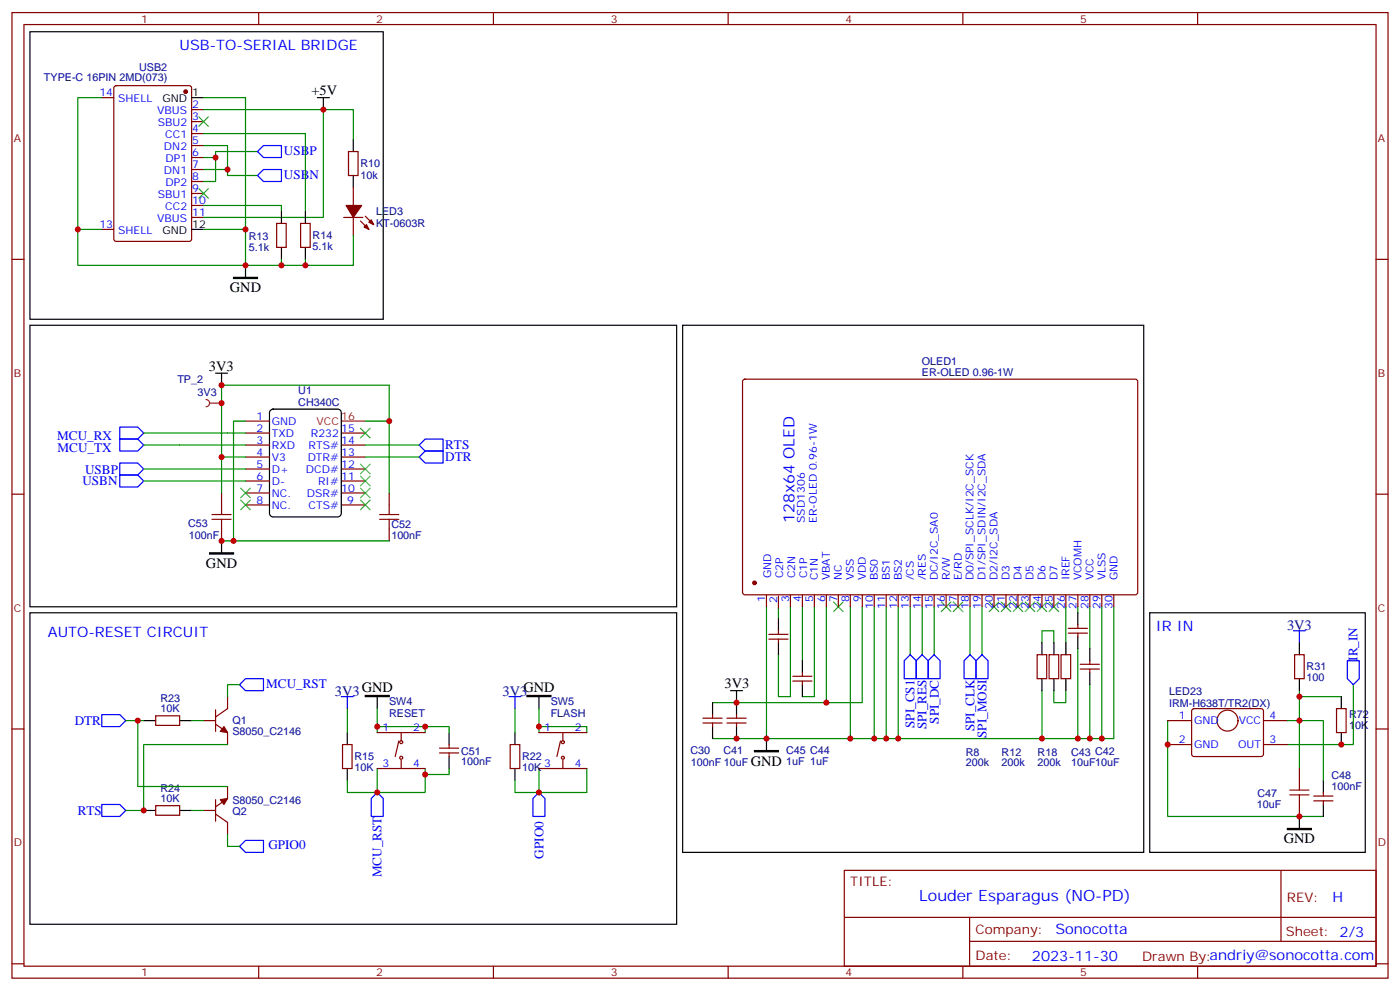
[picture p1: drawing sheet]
<svg xmlns="http://www.w3.org/2000/svg" width="412mm" height="292mm" viewBox="0 0 412 292" stroke-linecap="round" stroke-linejoin="round" font-family="sans-serif">
<g fill="none" stroke="#870000" stroke-width=".35">
<path d="M3.5 3.7h405.4v284.3h-405.4zM7.1 7.2h398.2v277.3h-398.2zM76.2 3.7v3.5M145.3 3.7v3.5M214.5 3.7v3.5M283.6 3.7v3.5M352.8 3.7v3.5M3.5 76.4h3.6M405.3 76.4h3.6M3.5 145.5h3.6M405.3 145.5h3.6M3.5 214.7h3.6"/>
<path d="M405.3 214.7h3.6M248.7 256.3h156.6v28.2h-156.6zM377.3 256.3v20.9M248.7 270.1h156.5M285.6 277.2h119.6M285.6 270.1v14.2M3.5 283.8h3.6M76.2 284.5v3.5M145.3 284.5v3.5M214.5 284.5v3.5M283.6 284.5v3.5M352.8 284.5v3.5"/>
<path d="M405.3 283.8h3.6"/>
</g>
<path d="M60.7 117.7a1.06 1.06 0 0 1 1 1 1.06 1.06 0 0 1-1 1.1M61.7 118.7h3.6" fill="none" stroke="#8c2424" stroke-width=".35"/>
<circle cx="65.3" cy="118.7" r=".18" fill="#8c2424"/>
<g fill="none" stroke="#008700" stroke-width=".35">
<path d="M30 28.8h-7.1v38.8h7.1M60 28.8h12.3v38.8M60 32.3h35.2v31.7h-35.2M60 39.3h30v23M95.2 32.3h8.9v8.8M60 42.9h7v8.8h8.8M60 46.4h3.5M60 49.9h7M75.8 44.6h-12.3v8.8h-3.5M22.9 67.6v10.5h49.4v-10.5h-12.3M60 60.5h22.9v1.8M82.9 76.4v1.7h-10.6"/>
<path d="M90 76.4v1.7h-7.1M104.1 69.3v8.8h-14.1M42.3 127.5h30M42.3 131.1h30M42.3 138.1h30M65.3 134.6v10.6M72.3 124h-3.5v35.3M107.6 124h7.1v-10.6h-49.4v21.2h7M107.6 131.1h15.9M107.6 134.6h15.9M114.7 124v21.2M42.3 141.6h30"/>
<path d="M65.3 159.3h49.4M225.8 178.7v38.8h102.3v-38.8M229.3 179v3.2M232.8 178.7v26.4h-3.5v-12.3M236.4 178.7v15.9M239.9 178.7v26.4h-3.5M243.4 178.7v28.2h-33.5M250.5 178.7v38.8M254 178.7v28.2h-10.6M257.5 178.7v38.8M261.1 178.7v38.8M264.6 178.7v38.8"/>
<path d="M268.1 178.7v14.1M271.6 178.7v14.1M275.2 178.7v14.1M285.8 178.7v14.1M289.3 178.7v14.1M314 178.7v10.6M317.5 178.7v1.7M321 178.7v12.3M324.6 178.7v38.8M306.9 189.3v-3.6h3.5v3.6M317.5 191v26.5M37 212.2h5.3"/>
<path d="M40.6 212.2v19.4h26.4M56.4 212.2h3.6M67 219.3h-24.7v19.4h-5.3M70.6 201.6h-3.6v3.5M102.3 208.7v7M111.1 214h14.1v1.7M111.1 208.7v7M125.2 214h7.1v1.7M151.7 208.7v7M158.7 214h14.2v1.7M158.7 208.7v7M209.9 217.5h15.9"/>
<path d="M306.9 203.4v14.1M310.4 203.4v3.5h3.6v-3.5M321 201.6v15.9M344 212.2v28.2h45.8M379.2 212.2h10.6v17.6M382.8 205.1h12.3M382.8 203.4v22.9M398.6 201.6v17.7h-19.4M56.4 238.7h3.6M102.3 229.8v3.6h8.8M111.1 226.3v7.1h14.1v-7.1M132.3 226.3v1.8h-7.1"/>
<path d="M151.7 229.8v3.6h7M158.7 226.3v7.1h14.2v-7.1M67 245.7v3.5h3.6"/>
</g>
<g fill="none" stroke="#000" stroke-width=".35">
<path d="M8.8 9.3h104.1v84.7h-104.1zM56.4 28.8h3.6M93.5 28.8h3.5M95.2 28.8v3.5M104.1 41.1v3.5M104.1 51.7v3.5M56.4 67.6h3.6M72.3 78.1v3.6M82.9 62.3v3.5M82.9 72.8v3.6M90 62.3v3.5M90 72.8v3.6"/>
<path d="M8.8 95.8h190.5v82.9h-190.5zM201.1 95.8h135.8v155.2h-135.8zM63.5 109.9h3.5M65.3 109.9v3.5M79.6 120.9l.8-.4h19.1l.8 .4 .2 .6v29.7l-.4 .8-.6 .2h-19.1l-.8-.5-.2-.5v-29.7zM65.3 159.3v3.5M8.8 180.4h190.5v91.8h-190.5zM229.3 182.2v3.5M229.3 189.3v3.5M236.4 194.6v3.5M306.9 189.3v3.5M306.9 199.8v3.6"/>
<path d="M310.4 189.3v3.5M310.4 199.8v3.6M314 189.3v3.5M314 199.8v3.6M317.5 180.4v3.6M317.5 187.5v3.5M321 191v3.6M321 198.1v3.5M338.7 180.4h63.5v70.6h-63.5zM382.8 189.3v3.5M382.8 199.8v3.6M42.3 212.2h3.6"/>
<path d="M52.9 212.2h3.5M102.3 215.7v3.6M111.1 205.1v3.6M132.3 215.7v3.6M151.7 215.7v3.6M158.7 205.1v3.6M209.9 206.9v3.5M209.9 214v3.5M215.2 203.4h3.5M217 203.4v7M217 214v3.5M225.8 217.5v3.5"/>
<path d="M236.4 201.6v3.5M395.1 205.1v3.6M395.1 215.7v3.6M42.3 238.7h3.6M52.9 238.7h3.5M102.3 226.3v3.5M132.3 222.8v3.5M151.7 226.3v3.5M389.8 229.8v3.6M389.8 236.9v3.5M382.8 240.4v3.5"/>
</g>
<g fill="none" stroke="#870000" stroke-width=".35">
<path d="M30 28.8h3.5M33.7 25.4l.5-.2h21.5l.7 .5v44.7l-.4 .6-21.8 .1-.6-.5-.1-44.7zM56.4 32.3h3.6M56.4 35.8h3.6M56.4 39.3h3.6M56.4 42.9h3.6M56.4 46.4h3.6M56.4 49.9h3.6M56.4 53.4h3.6M56.4 57h3.6M102.7 44.6h2.8v7.1h-2.8zM104.1 55.2v5.3"/>
<path d="M30 67.6h3.5M56.4 60.5h3.6M56.4 64h3.6M81.5 65.8h2.8v7h-2.8zM88.5 65.8h2.9v7h-2.9zM101.2 64h5.7M104.1 64v5.3M106.2 65.1l2.5 2.5M107.6 63.7l2.5 2.4M219 111.9l.4-.2h115.3l.4 .7v62.3l-.7 .5-115.2-.1-.5-.7v-62zM72.3 127.5h7.1M72.3 131.1h7.1"/>
<path d="M72.3 134.6h7.1M72.3 138.1h7.1M72.3 124h7.1M100.5 127.5h7.1M100.5 131.1h7.1M100.5 134.6h7.1M100.5 138.1h7.1M65.3 145.2v3.5M65.3 155.8v3.5M72.3 141.6h7.1M72.3 145.2h7.1M72.3 148.7h7.1"/>
<path d="M100.5 141.6h7.1M100.5 145.2h7.1M100.5 148.7h7.1M114.7 145.2v3.5M114.7 155.8v3.5M225.8 175.2v3.5M229.3 175.5v3.5M232.8 175.2v3.5M236.4 175.2v3.5M239.9 175.2v3.5M243.4 175.2v3.5M246.9 175.2v3.5"/>
<path d="M250.5 175.2v3.5M254 175.2v3.5M257.5 175.2v3.5M261.1 175.2v3.5M264.6 175.2v3.5M268.1 175.2v3.5M271.6 175.2v3.5M275.2 175.2v3.5M278.7 175.2v3.5M282.2 175.2v3.5M285.8 175.2v3.5M289.3 175.2v3.5"/>
<path d="M292.8 175.2v3.5M296.3 175.2v3.5M299.9 175.2v3.5M303.4 175.2v3.5M306.9 175.2v3.5M310.4 175.2v3.5M314 175.2v3.5M317.5 175.2v3.5M321 175.2v3.5M324.6 175.2v3.5M328.1 175.2v3.5M226.5 188.2h5.6"/>
<path d="M226.5 186.8h5.6M229.3 185.7v1.1M229.3 188.2v1.1M233.5 199.1h5.7M236.4 198.1v1M305.5 192.8h2.8v7h-2.8zM309 192.8h2.9v7h-2.9zM312.6 192.8h2.8v7h-2.8zM314.7 185h5.6M314.7 186.4h5.6M317.5 184v1M317.5 186.4v1.1"/>
<path d="M318.2 195.6h5.6M318.2 197h5.6M321 194.6v1M321 197v1.1M381.4 192.8h2.8v7h-2.8zM45.9 210.8h7v2.8h-7zM60 212.2h3.5M63.5 213.3l3.5 2.4v3.6M63.5 209v6.4M67 205.1v3.6l-3.5 2.4M100.9 219.3h2.8v7h-2.8zM111.1 215.7h14.1"/>
<path d="M117.5 218.2l-1.1 4.6M118.2 215.7v2.5M132.3 219.3v1M150.3 219.3h2.8v7h-2.8zM158.7 215.7h14.2M165.1 218.2l-1.1 4.6M165.8 215.7v2.5M207.1 212.9h5.6M207.1 211.5h5.6M209.9 210.4v1.1M209.9 212.9v1.1M214.1 212.9h5.7"/>
<path d="M214.1 211.5h5.7M217 210.4v1.1M217 212.9v1.1M233.5 200.6h5.7M236.4 200.6v1M344 212.2h7M344 219.3h7M351.2 208.9l.5-.2h20l.5 .7-.1 12.9-.6 .5-20.1-.1-.4-.6v-12.7zM372.2 212.2h7M372.2 219.3h7M393.7 208.7h2.8v7h-2.8zM45.9 237.2h7v2.9h-7z"/>
<path d="M60 238.7h3.5M63.5 239.7l3.5 2.5v3.5M63.5 235.5v6.3M67 231.6v3.5l-3.5 2.5M111.1 226.3h14.1M118.2 223.8v2.5M129.5 221.7h5.6M129.5 220.3h5.6M132.3 221.7v1.1M158.7 226.3h14.2M165.8 223.8v2.5M382.8 226.3v3.5"/>
<path d="M382.8 236.9v3.5M387 234.4h5.6M387 235.8h5.6M389.8 233.4v1M389.8 235.8v1.1"/>
<circle cx="118.2" cy="218.5" r=".44"/>
<circle cx="165.8" cy="218.5" r=".44"/>
<circle cx="361.6" cy="212.2" r="3.1"/>
<circle cx="118.2" cy="223.1" r=".44"/>
<circle cx="165.8" cy="223.1" r=".44"/>
</g>
<g fill="none" stroke="#3c3" stroke-width=".35">
<path d="M58.6 34.4l2.8 2.8M61.4 34.4l-2.8 2.8M58.6 55.6l2.8 2.8M61.4 55.6l-2.8 2.8M106.2 126.1l2.8 2.8M106.2 136.7l2.8 2.8M109 126.1l-2.8 2.8M109 136.7l-2.8 2.8M70.9 147.3l2.8 2.8M70.9 143.8l2.8 2.8M73.7 147.3l-2.8 2.8M73.7 143.8l-2.8 2.8"/>
<path d="M106.2 140.2l2.8 2.9M106.2 143.8l2.8 2.8M106.2 147.3l2.8 2.8M109 140.2l-2.8 2.9M109 143.8l-2.8 2.8M109 147.3l-2.8 2.8M245.5 177.3l2.9 2.8M248.4 177.3l-2.9 2.8M277.3 177.3l2.8 2.8M280.1 177.3l-2.8 2.8M280.8 177.3l2.8 2.8M283.6 177.3l-2.8 2.8"/>
<path d="M291.4 177.3l2.8 2.8M294.2 177.3l-2.8 2.8M294.9 177.3l2.8 2.8M297.7 177.3l-2.8 2.8M298.4 177.3l2.9 2.8M301.3 177.3l-2.9 2.8M302 177.3l2.8 2.8M304.8 177.3l-2.8 2.8M305.5 177.3l2.8 2.8M308.3 177.3l-2.8 2.8M309 177.3l2.9 2.8M311.9 177.3l-2.9 2.8"/>
</g>
<g fill="none" stroke="#00f" stroke-width=".35">
<path d="M75.8 44.6l1.8-1.7h5.3v3.5h-5.3zM77.6 49.9h5.3v3.5h-5.3l-1.8-1.7zM35.3 136.3h5.3l1.7 1.8-1.7 1.8h-5.3zM35.3 139.9h5.3l1.7 1.7-1.7 1.8h-5.3zM35.3 129.3h5.3l1.7 1.8-1.7 1.7h-5.3zM35.3 125.8h5.3l1.7 1.7-1.7 1.8h-5.3zM123.5 134.6l1.7-1.8h5.3v3.5h-5.3zM123.5 131.1l1.7-1.8h5.3v3.5h-5.3zM72.3 199.8h5.3v3.6h-5.3l-1.7-1.8zM268.1 192.8l1.8 1.8v5.2h-3.6v-5.2zM271.6 192.8l1.8 1.8v5.2h-3.5v-5.2zM275.2 192.8l1.7 1.8v5.2h-3.5v-5.2z"/>
<path d="M285.8 192.8l1.7 1.8v5.2h-3.5v-5.2zM287.5 194.6l1.8-1.8 1.7 1.8v5.2h-3.5zM381 185.7h3.5M382.8 185.7v3.6M396.9 194.6h3.5v5.2l-1.8 1.8-1.7-1.8zM30 210.4h5.3l1.7 1.8-1.7 1.8h-5.3zM100.5 205.1h3.6M102.3 205.1v3.6M149.9 205.1h3.6M151.7 205.1v3.6M30 236.9h5.3l1.7 1.8-1.7 1.7h-5.3zM111.1 233.4l1.8 1.7v5.3h-3.5v-5.3z"/>
<path d="M158.7 233.4l1.8 1.7v5.3h-3.5v-5.3zM70.6 249.2l1.7-1.7h5.3v3.5h-5.3z"/>
</g>
<path d="M68.8 81.7h7v.3h-7zM61.7 162.8h7.1v.4h-7.1zM107.6 204.8h7.1v.3h-7.1zM155.2 204.8h7.1v.3h-7.1zM222.2 221h7.1v.4h-7.1zM379.2 243.9h7.1v.4h-7.1z" fill="#000" stroke="#000" stroke-width=".35"/>
<g fill="#870000" stroke="#870000" stroke-width=".35">
<path d="M66 214l1 1.7-2.1-.3z"/>
<path d="M64.9 235.5l2.1-.4-1 1.8z"/>
<path d="M107.2 66.9l.7-.8 .8 1.5z"/>
<path d="M108.7 65.4l.7-.7 .7 1.4z"/>
<path d="M102 60.5h4.5l-2.4 3.5z"/>
<circle cx="222.2" cy="171.6" r=".53"/>
<circle cx="54.7" cy="27" r=".53"/>
</g>
<path d="M100.5 124h7.1" fill="none" stroke="#f00" stroke-width=".35"/>
<path d="M62.4 152.9h5.7M62.4 151.5h5.7M65.3 148.7v2.8M65.3 152.9v2.9M111.8 152.9h5.7M111.8 151.5h5.7M114.7 148.7v2.8M114.7 152.9v2.9M379.9 234.1h5.7M379.9 232.7h5.7M382.8 229.8v2.9M382.8 234.1v2.8" fill="none" stroke="#a10000" stroke-width=".35"/>
<g fill="#c00">
<circle cx="65.3" cy="118.7" r=".88"/>
<circle cx="306.9" cy="217.5" r=".88"/>
<circle cx="264.6" cy="217.5" r=".88"/>
<circle cx="261.1" cy="217.5" r=".88"/>
<circle cx="257.5" cy="217.5" r=".88"/>
<circle cx="250.5" cy="217.5" r=".88"/>
<circle cx="243.4" cy="206.9" r=".88"/>
<circle cx="217" cy="206.9" r=".88"/>
<circle cx="217" cy="217.5" r=".88"/>
<circle cx="324.6" cy="217.5" r=".88"/>
<circle cx="321" cy="217.5" r=".88"/>
<circle cx="317.5" cy="217.5" r=".88"/>
<circle cx="225.8" cy="217.5" r=".88"/>
<circle cx="158.8" cy="233.4" r=".88"/>
<circle cx="111.1" cy="233.4" r=".88"/>
<circle cx="22.9" cy="67.6" r=".88"/>
<circle cx="72.3" cy="78.1" r=".88"/>
<circle cx="72.3" cy="67.6" r=".88"/>
<circle cx="95.3" cy="32.3" r=".88"/>
<circle cx="63.5" cy="46.4" r=".88"/>
<circle cx="67" cy="49.9" r=".88"/>
<circle cx="42.3" cy="238.7" r=".88"/>
<circle cx="40.6" cy="212.2" r=".88"/>
<circle cx="158.8" cy="214" r=".88"/>
<circle cx="111.1" cy="214" r=".88"/>
<circle cx="125.2" cy="214" r=".88"/>
<circle cx="125.2" cy="228.1" r=".88"/>
<circle cx="65.3" cy="134.6" r=".88"/>
<circle cx="65.3" cy="159.3" r=".88"/>
<circle cx="114.7" cy="124" r=".88"/>
<circle cx="68.8" cy="159.3" r=".88"/>
<circle cx="65.3" cy="113.4" r=".88"/>
<circle cx="382.8" cy="205.1" r=".88"/>
<circle cx="395.1" cy="219.3" r=".88"/>
<circle cx="382.8" cy="212.2" r=".88"/>
<circle cx="344" cy="219.3" r=".88"/>
<circle cx="382.8" cy="240.4" r=".88"/>
<circle cx="82.9" cy="78.1" r=".88"/>
<circle cx="90" cy="78.1" r=".88"/>
</g>
<g font-size="4.6" fill="#00f">
<text x="234.1" y="154" transform="rotate(-90 234.1 154)">128x64 OLED</text>
<text x="270.8" y="265.3">Louder Esparagus (NO-PD)</text>
</g>
<g font-size="4.2" fill="#00f">
<text x="52.9" y="14.6">USB-TO-SERIAL BRIDGE</text>
<text x="340.4" y="185.7">IR IN</text>
<text x="14.1" y="187.5">AUTO-RESET CIRCUIT</text>
<text x="392.5" y="265.6">H</text>
<text x="310.9" y="275.1">Sonocotta</text>
<text x="304" y="282.9">2023-11-30</text>
</g>
<g font-size="4.2">
<text x="91.7" y="28">+5V</text>
<text x="67.7" y="86">GND</text>
<text x="61.5" y="109.2">3V3</text>
<text x="60.7" y="167.1">GND</text>
<text x="106.5" y="203.7">GND</text>
<text x="154.2" y="203.7">GND</text>
<text x="213.4" y="202.7">3V3</text>
<text x="221.2" y="225.4">GND</text>
<text x="378.2" y="248.2">GND</text>
</g>
<g font-size="4.2" fill="#000080">
<text x="379.1" y="185.4">3V3</text>
<text x="98.7" y="204.9">3V3</text>
<text x="148.1" y="204.9">3V3</text>
</g>
<g font-size="3.9" fill="#00f">
<text x="83.6" y="45.8">USBP</text>
<text x="83.6" y="52.8">USBN</text>
<text x="16.9" y="129.7">MCU_RX</text>
<text x="17" y="133.1">MCU_TX</text>
<text x="131.1" y="135.7">DTR</text>
<text x="131.1" y="132.2">RTS</text>
<text x="24.3" y="142.9">USBN</text>
<text x="25.1" y="139.5">USBP</text>
<text x="399.9" y="194.6" transform="rotate(-90 399.9 194.6)">IR_IN</text>
<text x="78.4" y="202.7">MCU_RST</text>
<text x="22" y="213.4">DTR</text>
<text x="269.4" y="214.4" transform="rotate(-90 269.4 214.4)">SPI_CS1</text>
<text x="272.9" y="214.8" transform="rotate(-90 272.9 214.8)">SPI_RES</text>
<text x="276.6" y="213.1" transform="rotate(-90 276.6 213.1)">SPI_DC</text>
<text x="287" y="215.4" transform="rotate(-90 287 215.4)">SPI_CLK</text>
<text x="290.6" y="217.3" transform="rotate(-90 290.6 217.3)">SPI_MOSI</text>
<text x="22.9" y="239.9">RTS</text>
<text x="79.1" y="249.9">GPIO0</text>
<text x="160.1" y="252.8" transform="rotate(-90 160.1 252.8)">GPIO0</text>
<text x="112.4" y="258.3" transform="rotate(-90 112.4 258.3)">MCU_RST</text>
</g>
<g font-size="3.9" fill="#800">
<text x="250.5" y="260.9">TITLE:</text>
<text x="379.1" y="265.6">REV:</text>
<text x="287.4" y="275.1">Company:</text>
<text x="378.7" y="275.7">Sheet: 2/3</text>
<text x="287.4" y="282.8">Date:</text>
<text x="336.4" y="282.8">Drawn By:andriy@sonocotta.com</text>
</g>
<g font-size="3.2" fill="#800">
<text x="41.6" y="6.7">1</text>
<text x="110.8" y="6.7">2</text>
<text x="179.9" y="6.7">3</text>
<text x="249.1" y="6.7">4</text>
<text x="318.2" y="6.7">5</text>
<text x="4.1" y="41.8">A</text>
<text x="405.9" y="41.8">A</text>
<text x="4.1" y="110.9">B</text>
<text x="405.9" y="110.9">B</text>
<text x="4.1" y="180.1">C</text>
<text x="405.9" y="180.1">C</text>
<text x="4.1" y="249.2">D</text>
<text x="405.9" y="249.2">D</text>
<text x="41.6" y="287.5">1</text>
<text x="110.8" y="287.5">2</text>
<text x="179.9" y="287.5">3</text>
<text x="249.1" y="287.5">4</text>
<text x="318.2" y="287.5">5</text>
</g>
<g font-size="3.2" fill="#000080">
<text x="12.9" y="24">TYPE-C 16PIN 2MD(073)</text>
<text x="41" y="20.8">USB2</text>
<text x="106.2" y="52.6">10k</text>
<text x="106.2" y="49.3">R10</text>
<text x="110.8" y="63.4">LED3</text>
<text x="73.3" y="70.7">R13</text>
<text x="92.1" y="70.5">R14</text>
<text x="110.8" y="66.7">KT-0603R</text>
<text x="73.3" y="74">5.1k</text>
<text x="92.1" y="73.7">5.1k</text>
<text x="271.5" y="107.4">OLED1</text>
<text x="52.3" y="112.8">TP_2</text>
<text x="271.5" y="110.6">ER-OLED 0.96-1W</text>
<text x="58.2" y="116.6">3V3</text>
<text x="87.9" y="119.4">CH340C</text>
<text x="87.9" y="116.2">U1</text>
<text x="55.4" y="155.1">C53</text>
<text x="115.3" y="155.4">C52</text>
<text x="55.6" y="158.7">100nF</text>
<text x="115.3" y="158.7">100nF</text>
<text x="384.9" y="197.4">R31</text>
<text x="384.9" y="200.6">100</text>
<text x="47.3" y="209.7">10K</text>
<text x="47.3" y="206.7">R23</text>
<text x="114.6" y="207.7">SW4</text>
<text x="162.2" y="207.7">SW5</text>
<text x="344.4" y="208.1">IRM-H638T/TR2(DX)</text>
<text x="344.4" y="204.8">LED23</text>
<text x="68.4" y="213.3">Q1</text>
<text x="114.6" y="211.1">RESET</text>
<text x="162.2" y="211.1">FLASH</text>
<text x="397.4" y="214.8">10K</text>
<text x="397.4" y="211.6">R72</text>
<text x="68.4" y="216.4">S8050_C2146</text>
<text x="104.4" y="227.1">10K</text>
<text x="104.4" y="223.9">R15</text>
<text x="135.8" y="225.4">100nF</text>
<text x="135.8" y="222.2">C51</text>
<text x="153.8" y="227.1">10K</text>
<text x="153.8" y="223.9">R22</text>
<text x="203.4" y="222.2">C30</text>
<text x="203.5" y="225.7">100nF 10uF</text>
<text x="213.1" y="222.2">C41</text>
<text x="231.6" y="225.4">1uF 1uF</text>
<text x="231.6" y="222.1">C45 C44</text>
<text x="284.5" y="225.7">200k</text>
<text x="284.5" y="222.5">R8</text>
<text x="295.1" y="225.7">200k</text>
<text x="295.1" y="222.5">R12</text>
<text x="305.6" y="225.7">200k</text>
<text x="305.6" y="222.5">R18</text>
<text x="315.5" y="225.7">10uF10uF</text>
<text x="315.5" y="222.5">C43 C42</text>
<text x="47.3" y="233.1">R24</text>
<text x="392.2" y="232.7">100nF</text>
<text x="392.2" y="229.5">C48</text>
<text x="47.3" y="236.2">10K</text>
<text x="68.4" y="236.9">S8050_C2146</text>
<text x="370.2" y="238">10uF</text>
<text x="370.4" y="234.8">C47</text>
<text x="68.4" y="240.1">Q2</text>
</g>
<g font-size="3.2" fill="#00f">
<text x="29.3" y="28.4">14</text>
<text x="34.8" y="30.2">SHELL</text>
<text x="46.3" y="33.7">VBUS</text>
<text x="56.6" y="31.9">2</text>
<text x="56.6" y="35.5">3</text>
<text x="46.5" y="37.2">SBU2</text>
<text x="48.7" y="40.7">CC1</text>
<text x="56.6" y="39">4</text>
<text x="48.3" y="44.3">DN2</text>
<text x="48.8" y="47.8">DP1</text>
<text x="56.6" y="42.5">5</text>
<text x="56.6" y="46">6</text>
<text x="48.3" y="51.3">DN1</text>
<text x="56.6" y="49.6">7</text>
<text x="56.6" y="53.1">8</text>
<text x="46.5" y="58.4">SBU1</text>
<text x="48.8" y="54.9">DP2</text>
<text x="56.6" y="56.6">9</text>
<text x="46.3" y="65.4">VBUS</text>
<text x="48.7" y="61.9">CC2</text>
<text x="56.6" y="60.1">10</text>
<text x="56.6" y="63.7">11</text>
<text x="29.3" y="67.2">13</text>
<text x="34.8" y="69">SHELL</text>
<text x="75.6" y="123.6">1</text>
<text x="80.1" y="125.1">GND</text>
<text x="75.6" y="130.7">3</text>
<text x="75.6" y="127.2">2</text>
<text x="80.1" y="128.6">TXD</text>
<text x="91.6" y="128.6">R232</text>
<text x="100.5" y="127.2">15</text>
<text x="100.5" y="130.7">14</text>
<text x="75.6" y="137.8">5</text>
<text x="75.6" y="134.2">4</text>
<text x="80.1" y="135.6">V3</text>
<text x="80.1" y="132.1">RXD</text>
<text x="90.6" y="135.6">DTR#</text>
<text x="90.9" y="132.1">RTS#</text>
<text x="100.5" y="134.2">13</text>
<text x="100.5" y="137.8">12</text>
<text x="75.6" y="141.3">6</text>
<text x="80.1" y="142.7">D-</text>
<text x="80.1" y="139.2">D+</text>
<text x="90.1" y="139.2">DCD#</text>
<text x="93.7" y="142.7">RI#</text>
<text x="100.5" y="141.3">11</text>
<text x="75.6" y="148.3">8</text>
<text x="75.6" y="144.8">7</text>
<text x="80.1" y="149.8">NC.</text>
<text x="80.1" y="146.2">NC.</text>
<text x="90.4" y="146.2">DSR#</text>
<text x="90.9" y="149.8">CTS#</text>
<text x="100.5" y="144.8">10</text>
<text x="102.3" y="148.3">9</text>
<text x="237.1" y="154" transform="rotate(-90 237.1 154)">SSD1306</text>
<text x="240.6" y="154" transform="rotate(-90 240.6 154)">ER-OLED 0.96-1W</text>
<text x="227.2" y="170.3" transform="rotate(-90 227.2 170.3)">GND</text>
<text x="230.7" y="170.3" transform="rotate(-90 230.7 170.3)">C2P</text>
<text x="234.2" y="170.3" transform="rotate(-90 234.2 170.3)">C2N</text>
<text x="237.8" y="170.3" transform="rotate(-90 237.8 170.3)">C1P</text>
<text x="240.9" y="170.9" transform="rotate(-90 240.9 170.9)">C1N</text>
<text x="244.5" y="170.9" transform="rotate(-90 244.5 170.9)">VBAT</text>
<text x="248" y="170.9" transform="rotate(-90 248 170.9)">NC</text>
<text x="251.5" y="170.9" transform="rotate(-90 251.5 170.9)">VSS</text>
<text x="255.1" y="170.9" transform="rotate(-90 255.1 170.9)">VDD</text>
<text x="258.6" y="170.9" transform="rotate(-90 258.6 170.9)">BS0</text>
<text x="262.1" y="170.9" transform="rotate(-90 262.1 170.9)">BS1</text>
<text x="265.6" y="170.9" transform="rotate(-90 265.6 170.9)">BS2</text>
<text x="269.2" y="170.9" transform="rotate(-90 269.2 170.9)">/CS</text>
<text x="272.7" y="170.9" transform="rotate(-90 272.7 170.9)">/RES</text>
<text x="276.2" y="170.9" transform="rotate(-90 276.2 170.9)">DC/I2C_SA0</text>
<text x="279.8" y="170.9" transform="rotate(-90 279.8 170.9)">R/W</text>
<text x="283.3" y="170.9" transform="rotate(-90 283.3 170.9)">E/RD</text>
<text x="286.8" y="170.9" transform="rotate(-90 286.8 170.9)">D0/SPI_SCLK/I2C_SCK</text>
<text x="290.3" y="170.9" transform="rotate(-90 290.3 170.9)">D1/SPI_SDIN/I2C_SDA</text>
<text x="293.9" y="170.9" transform="rotate(-90 293.9 170.9)">D2/I2C_SDA</text>
<text x="297.4" y="170.9" transform="rotate(-90 297.4 170.9)">D3</text>
<text x="300.9" y="170.9" transform="rotate(-90 300.9 170.9)">D4</text>
<text x="304.4" y="170.9" transform="rotate(-90 304.4 170.9)">D5</text>
<text x="308" y="170.9" transform="rotate(-90 308 170.9)">D6</text>
<text x="311.5" y="170.9" transform="rotate(-90 311.5 170.9)">D7</text>
<text x="315" y="170.9" transform="rotate(-90 315 170.9)">IREF</text>
<text x="318.6" y="170.9" transform="rotate(-90 318.6 170.9)">VCOMH</text>
<text x="322.1" y="170.9" transform="rotate(-90 322.1 170.9)">VCC</text>
<text x="325.6" y="170.9" transform="rotate(-90 325.6 170.9)">VLSS</text>
<text x="329.1" y="170.9" transform="rotate(-90 329.1 170.9)">GND</text>
<text x="225.4" y="177.3" transform="rotate(-90 225.4 177.3)">1</text>
<text x="229" y="177.7" transform="rotate(-90 229 177.7)">2</text>
<text x="232.5" y="177.3" transform="rotate(-90 232.5 177.3)">3</text>
<text x="236" y="177.3" transform="rotate(-90 236 177.3)">4</text>
<text x="239.5" y="177.2" transform="rotate(-90 239.5 177.2)">5</text>
<text x="243.1" y="177.2" transform="rotate(-90 243.1 177.2)">6</text>
<text x="246.6" y="177.2" transform="rotate(-90 246.6 177.2)">7</text>
<text x="250.1" y="177.2" transform="rotate(-90 250.1 177.2)">8</text>
<text x="253.6" y="177.2" transform="rotate(-90 253.6 177.2)">9</text>
<text x="257.2" y="179.2" transform="rotate(-90 257.2 179.2)">10</text>
<text x="260.7" y="179.2" transform="rotate(-90 260.7 179.2)">11</text>
<text x="264.2" y="179.2" transform="rotate(-90 264.2 179.2)">12</text>
<text x="267.8" y="179.2" transform="rotate(-90 267.8 179.2)">13</text>
<text x="271.3" y="179.2" transform="rotate(-90 271.3 179.2)">14</text>
<text x="274.8" y="179.2" transform="rotate(-90 274.8 179.2)">15</text>
<text x="278.3" y="179.2" transform="rotate(-90 278.3 179.2)">16</text>
<text x="281.9" y="179.2" transform="rotate(-90 281.9 179.2)">17</text>
<text x="285.4" y="179.2" transform="rotate(-90 285.4 179.2)">18</text>
<text x="288.9" y="179.2" transform="rotate(-90 288.9 179.2)">19</text>
<text x="292.5" y="179.2" transform="rotate(-90 292.5 179.2)">20</text>
<text x="296" y="179.2" transform="rotate(-90 296 179.2)">21</text>
<text x="299.5" y="179.2" transform="rotate(-90 299.5 179.2)">22</text>
<text x="303" y="179.2" transform="rotate(-90 303 179.2)">23</text>
<text x="306.6" y="179.2" transform="rotate(-90 306.6 179.2)">24</text>
<text x="310.1" y="179.2" transform="rotate(-90 310.1 179.2)">25</text>
<text x="313.6" y="179.2" transform="rotate(-90 313.6 179.2)">26</text>
<text x="317.1" y="179.2" transform="rotate(-90 317.1 179.2)">27</text>
<text x="320.7" y="179.2" transform="rotate(-90 320.7 179.2)">28</text>
<text x="324.2" y="179.2" transform="rotate(-90 324.2 179.2)">29</text>
<text x="327.7" y="179.2" transform="rotate(-90 327.7 179.2)">30</text>
<text x="112.6" y="215.4">1</text>
<text x="121.7" y="215.4">2</text>
<text x="160.3" y="215.4">1</text>
<text x="169.3" y="215.4">2</text>
<text x="347.2" y="211.8">1</text>
<text x="351.7" y="213.3">GND</text>
<text x="364.9" y="213.3">VCC</text>
<text x="373.9" y="211.8">4</text>
<text x="347.2" y="218.9">2</text>
<text x="351.7" y="220.3">GND</text>
<text x="364.7" y="220.3">OUT</text>
<text x="373.9" y="218.9">3</text>
<text x="112.6" y="226">3</text>
<text x="121.7" y="226">4</text>
<text x="160.3" y="226">3</text>
<text x="169.3" y="226">4</text>
</g>
<g font-size="3.2">
<text x="56.6" y="28.4">1</text>
<text x="47.9" y="30.2">GND</text>
<text x="47.9" y="69">GND</text>
<text x="56.6" y="67.2">12</text>
</g>
<g font-size="3.2" fill="#f00">
<text x="93.2" y="125.1">VCC</text>
<text x="100.5" y="123.6">16</text>
</g>
</svg>
